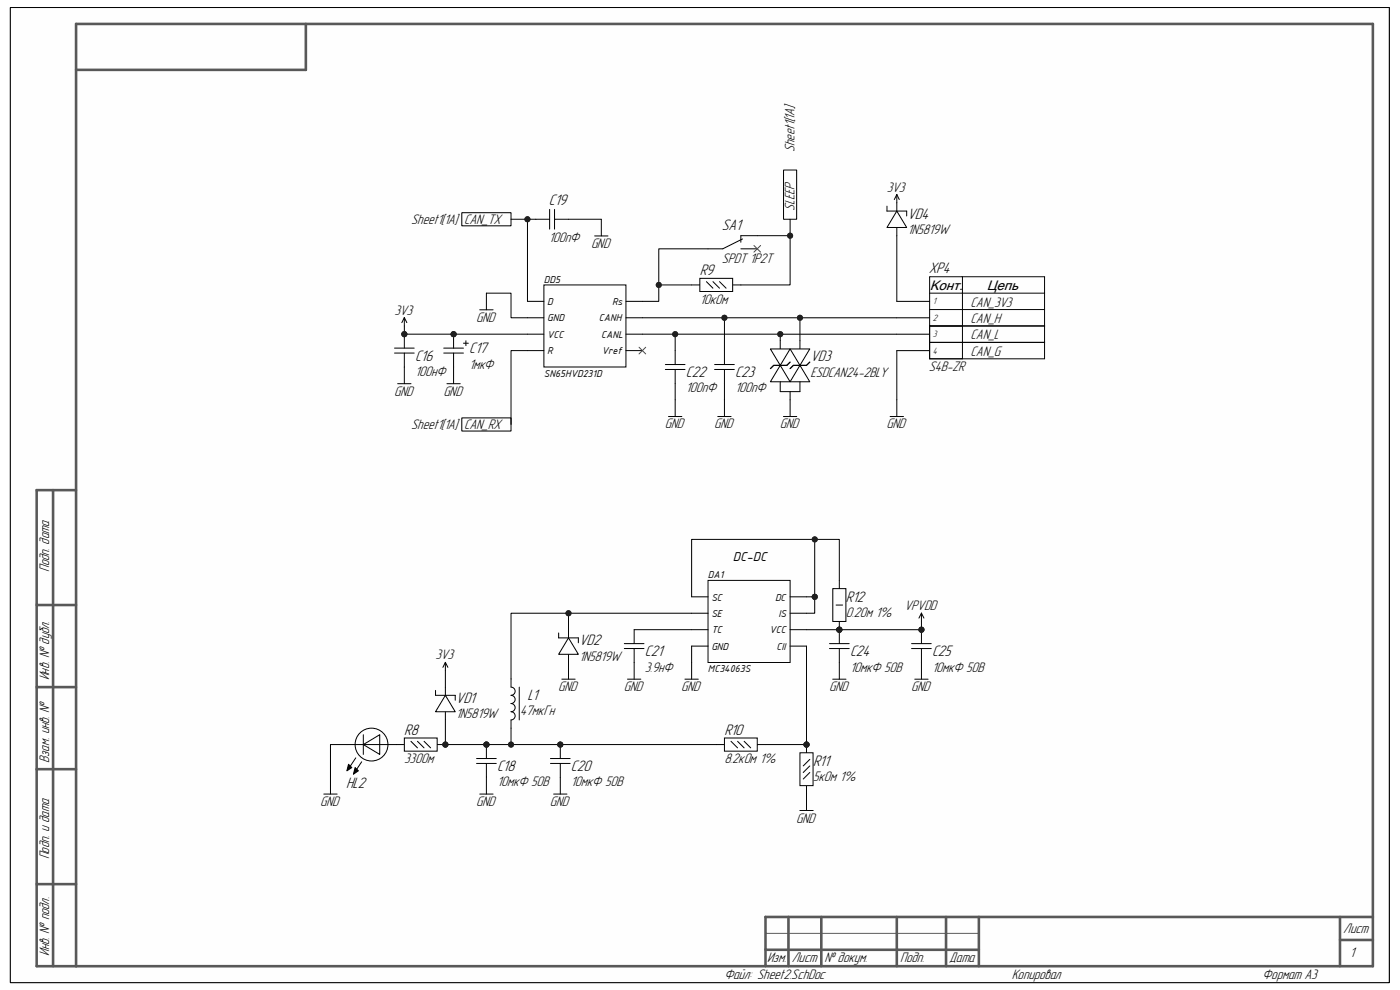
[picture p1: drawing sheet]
<svg xmlns="http://www.w3.org/2000/svg" width="297mm" height="210mm" viewBox="0 0 297 210" stroke-linecap="round" stroke-linejoin="round" font-family="sans-serif">
<path d="M2.2 1.6h292.5v206.8h-292.5z" fill-rule="evenodd" fill="#fefefe"/>
<path d="M2.2 1.6h292.5v206.8h-292.5z" fill="none" stroke="#000" stroke-width=".21"/>
<path d="M2.2 1.6h292.5v206.8h-292.5z" fill-rule="evenodd" fill="#fefefe"/>
<path d="M2.2 1.6h292.5v206.8h-292.5z" fill="none" stroke="#000" stroke-width=".21"/>
<g fill="none" stroke="#585858" stroke-width=".55">
<path d="M64.9 5.1v9.7h-48.8M7.8 104h8.3M7.8 104v101h283.5v-199.9h-275.2v199.9M11.3 104v101M7.8 128.3h8.3M7.8 145.8h8.3M7.8 163.2h8.3M7.8 187.6h8.3M167.3 194.5v10.5M174.2 194.5v10.5M190.3 194.5v10.5M200.7 194.5v10.5"/>
<path d="M207.7 194.5v10.5M284.3 194.5v10.5M284.3 199.4h7M291.3 194.5h-128.9v10.5M162.4 201.5h45.3"/>
</g>
<path d="M162.4 198h45.3" fill="none" stroke="#585858" stroke-width=".21"/>
<path d="M150.2 123.1h17.4v17.4h-17.4z" fill-rule="evenodd" fill="#fefefe"/>
<path d="M120.6 133.6v1.7M120.6 138.8v1.7M146.7 130.1h3.5M146.7 133.6h3.5M146.7 137.1h3.5M146.7 126.6h3.5M150.2 123.1h17.4v17.4h-17.4zM167.6 130.1h3.5M167.6 133.6h3.5M167.6 137.1h3.5M167.6 126.6h3.5" fill="none" stroke="#000" stroke-width=".21"/>
<path d="M120.6 135.3l2.1 3.5h-4.2z" fill="#fefefe"/>
<path d="M118.5 134.3v1h4.2v1.1M120.6 135.3l2.1 3.5h-4.2zM119.2 144.1h2.8M120.6 140.5v3.6" fill="none" stroke="#000" stroke-width=".21"/>
<path d="M115.4 60.4h17.4v17.5h-17.4z" fill-rule="evenodd" fill="#fefefe"/>
<g fill="none" stroke="#000" stroke-width=".21">
<path d="M111.9 67.4h3.5M111.9 70.9h3.5M111.9 74.4h3.5M111.9 63.9h3.5M115.4 60.4h17.4v17.5h-17.4zM132.8 67.4h3.5M132.8 70.9h3.5M132.8 74.4h3.5M132.8 63.9h3.5M141.2 78.4h4.1M141.2 77.3h4.1M143.2 74.4v2.9"/>
<path d="M143.2 78.4v2.9M151.6 78.4h4.2M151.6 77.3h4.2M153.7 74.4v2.9M153.7 78.4v2.9M169.7 72.3v1.7"/>
</g>
<path d="M167.6 74h4.2l-2.1 3.5z" fill="#fefefe"/>
<path d="M165.5 72.3v1.7M167.6 74h4.2l-2.1 3.5z" fill="none" stroke="#000" stroke-width=".21"/>
<path d="M163.4 74h4.2l-2.1 3.5z" fill="#fefefe"/>
<path d="M163.4 74h4.2l-2.1 3.5zM167.6 76.8l-.7 .7h-2.8l-.7 .7M171.8 76.8l-.7 .7h-2.8l-.7 .7" fill="none" stroke="#000" stroke-width=".21"/>
<path d="M165.5 77.5l2.1 3.5h-4.2z" fill="#fefefe"/>
<path d="M165.5 77.5l2.1 3.5h-4.2z" fill="none" stroke="#000" stroke-width=".21"/>
<path d="M169.7 77.5l2.1 3.5h-4.2z" fill="#fefefe"/>
<path d="M146.7 60.4h1.8M155.4 60.4h1.8M167.6 76.8l-.7 .7h-2.8l-.7 .7M169.7 77.5l2.1 3.5h-4.2zM171.8 76.8l-.7 .7h-2.8l-.7 .7M165.5 81v2.1h4.2v-2.1M167.6 83.1v1.7" fill="none" stroke="#000" stroke-width=".21"/>
<path d="M148.5 59h6.9v2.8h-6.9z" fill-rule="evenodd" fill="#fefefe"/>
<path d="M148.5 59h6.9v2.8h-6.9zM149.9 59.7l1.4 1.4M151.3 59.7l1.3 1.4M152.6 59.7l1.4 1.4M157.2 52.8h3.5M157.5 50.7l-4.2 2.1h-3.1M160.7 50h-3.5v1.4" fill="none" stroke="#000" stroke-width=".21"/>
<path d="M166.2 36.1h2.8v10.4h-2.8z" fill-rule="evenodd" fill="#fefefe"/>
<g fill="none" stroke="#000" stroke-width=".21">
<path d="M166.2 36.1h2.8v10.4h-2.8zM113.6 46.5h3M116.6 44.4v4.2M117.6 44.4v4.2M117.6 46.5h3M126.2 50.1h2.8M127.6 46.5v3.6M141.8 88.4h2.9M143.2 84.8v3.6M152.3 88.4h2.8M153.7 84.8v3.6M166.2 88.4h2.8"/>
<path d="M167.6 84.8v3.6"/>
</g>
<path d="M98 45.1h10.4v2.8h-10.4z" fill-rule="evenodd" fill="#fefefe"/>
<path d="M98 45.1h10.4v2.8h-10.4z" fill="none" stroke="#000" stroke-width=".21"/>
<circle cx="85.8" cy="70.9" r=".53" fill="#262626"/>
<circle cx="85.8" cy="70.9" r=".53" fill="none" stroke="#262626" stroke-width=".21"/>
<path d="M83.7 74.9h4.2M83.7 73.9h4.2M85.8 70.9v3M85.8 74.9v3" fill="none" stroke="#000" stroke-width=".21"/>
<circle cx="85.8" cy="70.9" r=".53" fill="#262626"/>
<circle cx="85.8" cy="70.9" r=".53" fill="none" stroke="#262626" stroke-width=".21"/>
<circle cx="96.2" cy="70.9" r=".53" fill="#262626"/>
<circle cx="96.2" cy="70.9" r=".53" fill="none" stroke="#262626" stroke-width=".21"/>
<path d="M94.1 73.9h4.2M94.1 74.9h4.2M96.2 70.9v3" fill="none" stroke="#000" stroke-width=".21"/>
<circle cx="96.2" cy="70.9" r=".53" fill="#262626"/>
<circle cx="96.2" cy="70.9" r=".53" fill="none" stroke="#262626" stroke-width=".21"/>
<path d="M85.8 67.4v1.7M85.8 77.9v3.5M85.8 67.4l-.5 1M85.8 67.4l.5 1M96.2 74.9v6.5M98.3 72.8h1.1M98.8 72.3v1M101.8 65.7h2.8M103.2 62.2v3.5M84.4 81.4h2.8M94.8 81.4h2.8" fill="none" stroke="#000" stroke-width=".21"/>
<path d="M98 88.7h10.4v2.7h-10.4z" fill-rule="evenodd" fill="#fefefe"/>
<g fill="none" stroke="#000" stroke-width=".21">
<path d="M197.2 58.7h24.4v10.5h-24.4zM204.2 58.7v10.5M190.3 63.9h6.9M190.3 67.4h6.9M190.3 70.9h6.9M190.3 74.4h6.9M197.2 69.2h24.4v3.4h-24.4zM197.2 72.6h24.4v3.5h-24.4zM197.2 69.2h7v6.9h-7zM197.2 62.2h24.4M197.2 65.7h24.4M98 88.7h10.4v2.7h-10.4z"/>
<path d="M188.8 88.4h2.9M190.3 84.8v3.6M132.4 137.6h4.2M132.4 136.5h4.2M134.5 133.6v2.9M134.5 137.6v6.5M195.5 130.1l-.5 1M195.5 130.1l.5 1M195.5 130.1v1.7M133.1 144.1h2.9M145.3 144.1h2.8M146.7 140.5v3.6"/>
</g>
<path d="M159.9 52.1l1.5 1.4M161.4 52.1l-1.5 1.4" fill="none" stroke="#4c4c4c" stroke-width=".21"/>
<circle cx="178.1" cy="133.6" r=".53" fill="#262626"/>
<circle cx="178.1" cy="133.6" r=".53" fill="none" stroke="#262626" stroke-width=".21"/>
<path d="M176 137.6h4.2M176 136.5h4.2M178.1 133.6v2.9M178.1 137.6v2.9" fill="none" stroke="#000" stroke-width=".21"/>
<circle cx="178.1" cy="133.6" r=".53" fill="#262626"/>
<circle cx="178.1" cy="133.6" r=".53" fill="none" stroke="#262626" stroke-width=".21"/>
<circle cx="195.5" cy="133.6" r=".53" fill="#262626"/>
<circle cx="195.5" cy="133.6" r=".53" fill="none" stroke="#262626" stroke-width=".21"/>
<path d="M193.4 137.6h4.2M193.4 136.5h4.2M195.5 133.6v2.9M195.5 137.6v2.9" fill="none" stroke="#000" stroke-width=".21"/>
<circle cx="195.5" cy="133.6" r=".53" fill="#262626"/>
<circle cx="195.5" cy="133.6" r=".53" fill="none" stroke="#262626" stroke-width=".21"/>
<circle cx="171.1" cy="158" r=".53" fill="#262626"/>
<circle cx="171.1" cy="158" r=".53" fill="none" stroke="#262626" stroke-width=".21"/>
<path d="M171.1 158v1.7M171.1 166.7v1.7" fill="none" stroke="#000" stroke-width=".21"/>
<circle cx="171.1" cy="158" r=".53" fill="#262626"/>
<circle cx="171.1" cy="158" r=".53" fill="none" stroke="#262626" stroke-width=".21"/>
<path d="M169.7 159.7h2.8v7h-2.8z" fill-rule="evenodd" fill="#fefefe"/>
<path d="M169.7 159.7h2.8v7h-2.8zM176.7 144.1h2.8M178.1 140.5v3.6M194.1 144.1h2.8M195.5 140.5v3.6M169.7 171.9h2.8M171.1 168.4v3.5M171.8 163.9l-1.4 1.4M171.8 162.5l-1.4 1.4M171.8 161.1l-1.4 1.4" fill="none" stroke="#000" stroke-width=".21"/>
<circle cx="178.1" cy="133.6" r=".53" fill="#262626"/>
<circle cx="178.1" cy="133.6" r=".53" fill="none" stroke="#262626" stroke-width=".21"/>
<path d="M178.1 131.8v1.8" fill="none" stroke="#000" stroke-width=".21"/>
<circle cx="178.1" cy="133.6" r=".53" fill="#262626"/>
<circle cx="178.1" cy="133.6" r=".53" fill="none" stroke="#262626" stroke-width=".21"/>
<path d="M178.1 123.1v1.8" fill="none" stroke="#000" stroke-width=".21"/>
<path d="M176.7 124.9h2.8v6.9h-2.8z" fill-rule="evenodd" fill="#fefefe"/>
<path d="M176.7 124.9h2.8v6.9h-2.8zM177.4 128.4h1.4M152 158h1.7M160.7 158h1.7" fill="none" stroke="#000" stroke-width=".21"/>
<path d="M153.7 156.6h7v2.7h-7z" fill-rule="evenodd" fill="#fefefe"/>
<path d="M153.7 156.6h7v2.7h-7zM155.1 157.3l1.4 1.3M156.5 157.3l1.4 1.3M157.9 157.3l1.4 1.3" fill="none" stroke="#000" stroke-width=".21"/>
<circle cx="103.2" cy="158" r=".53" fill="#262626"/>
<circle cx="103.2" cy="158" r=".53" fill="none" stroke="#262626" stroke-width=".21"/>
<path d="M103.2 158v2.9M101.1 162h4.2M101.1 160.9h4.2M103.2 162v2.9" fill="none" stroke="#000" stroke-width=".21"/>
<circle cx="103.2" cy="158" r=".53" fill="#262626"/>
<circle cx="103.2" cy="158" r=".53" fill="none" stroke="#262626" stroke-width=".21"/>
<circle cx="118.9" cy="158" r=".53" fill="#262626"/>
<circle cx="118.9" cy="158" r=".53" fill="none" stroke="#262626" stroke-width=".21"/>
<path d="M118.9 158v2.9M116.8 162h4.2M116.8 160.9h4.2M118.9 162v2.9" fill="none" stroke="#000" stroke-width=".21"/>
<circle cx="118.9" cy="158" r=".53" fill="#262626"/>
<circle cx="118.9" cy="158" r=".53" fill="none" stroke="#262626" stroke-width=".21"/>
<path d="M190.3 43v1.8M190.3 48.3v1.7M94.5 140.5l-.5 1.1M94.5 140.5l.5 1.1M94.5 140.5v1.8M108.4 144v1.8a.87 .87 0 0 1 .9 .8 .87 .87 0 0 1-.9 .9 .87 .87 0 0 1 .9 .9 .87 .87 0 0 1-.9 .8 .87 .87 0 0 1 .9 .9 .87 .87 0 0 1-.9 .9 .87 .87 0 0 1 .9 .9 .87 .87 0 0 1-.9 .8v1.8M110.2 145.8v6.9M101.8 168.5h2.8M103.2 164.9v3.6M117.4 168.5h2.9M118.9 164.9v3.6" fill="none" stroke="#000" stroke-width=".21"/>
<path d="M190.3 44.8l2.1 3.5h-4.2z" fill="#fefefe"/>
<path d="M188.2 43.7v1.1h4.2v1M190.3 44.8l2.1 3.5h-4.2zM190.3 41.3l-.6 1M190.3 41.3l.5 1M190.3 41.3v1.7M94.5 145.8v1.7M94.5 151v1.7" fill="none" stroke="#000" stroke-width=".21"/>
<path d="M94.5 147.5l2.1 3.5h-4.2z" fill="#fefefe"/>
<path d="M73.6 158h3.5M80.6 158h3.4M92.4 146.5v1h4.2v1M94.5 147.5l2.1 3.5h-4.2z" fill="none" stroke="#000" stroke-width=".21"/>
<path d="M135.6 73.7l1.4 1.4M137 73.7l-1.4 1.4" fill="none" stroke="#4c4c4c" stroke-width=".21"/>
<path d="M77.1 158l3.5-2.1v4.1z" fill="#fefefe"/>
<g fill="none" stroke="#000" stroke-width=".21">
<path d="M77.1 158l3.5-2.1v4.1zM77.1 158h3.5M77.1 155.9v4.1M73.9 162.1l.7 .7-1 .7zM75.3 162.8l.7 .7-1 .7zM75.5 160.8l-1.8 2.6M76.7 161.6l-1.7 2.6"/>
<circle cx="78.8" cy="158" r="3.5"/>
</g>
<path d="M73.9 162.1l.7 .7-1 .7zM75.3 162.8l.7 .7-1 .7z" fill="#000"/>
<circle cx="94.5" cy="158" r=".53" fill="#262626"/>
<circle cx="94.5" cy="158" r=".53" fill="none" stroke="#262626" stroke-width=".21"/>
<path d="M92.7 158h1.8" fill="none" stroke="#000" stroke-width=".21"/>
<circle cx="94.5" cy="158" r=".53" fill="#262626"/>
<circle cx="94.5" cy="158" r=".53" fill="none" stroke="#262626" stroke-width=".21"/>
<path d="M84 158h1.8" fill="none" stroke="#000" stroke-width=".21"/>
<path d="M85.8 156.6h6.9v2.7h-6.9z" fill-rule="evenodd" fill="#fefefe"/>
<path d="M136.3 70.9h6.9v3.5M85.8 156.6h6.9v2.7h-6.9zM87.2 157.3l1.4 1.3M88.6 157.3l1.4 1.3M90 157.3l1.4 1.3M68.7 168.5h2.8M70.1 164.9v3.6" fill="none" stroke="#000" stroke-width=".21"/>
<circle cx="143.2" cy="70.9" r=".53" fill="#262626"/>
<circle cx="143.2" cy="70.9" r=".53" fill="none" stroke="#262626" stroke-width=".21"/>
<path d="M136.3 67.4h17.4v7" fill="none" stroke="#000" stroke-width=".21"/>
<circle cx="153.7" cy="67.4" r=".53" fill="#262626"/>
<circle cx="153.7" cy="67.4" r=".53" fill="none" stroke="#262626" stroke-width=".21"/>
<path d="M143.2 70.9h22.3v1.4" fill="none" stroke="#000" stroke-width=".21"/>
<circle cx="143.2" cy="70.9" r=".53" fill="#262626"/>
<circle cx="143.2" cy="70.9" r=".53" fill="none" stroke="#262626" stroke-width=".21"/>
<circle cx="165.5" cy="70.9" r=".53" fill="#262626"/>
<circle cx="165.5" cy="70.9" r=".53" fill="none" stroke="#262626" stroke-width=".21"/>
<path d="M153.7 67.4h16v4.9" fill="none" stroke="#000" stroke-width=".21"/>
<circle cx="153.7" cy="67.4" r=".53" fill="#262626"/>
<circle cx="153.7" cy="67.4" r=".53" fill="none" stroke="#262626" stroke-width=".21"/>
<circle cx="169.7" cy="67.4" r=".53" fill="#262626"/>
<circle cx="169.7" cy="67.4" r=".53" fill="none" stroke="#262626" stroke-width=".21"/>
<path d="M146.7 60.4h-6.9v3.5h-3.5" fill="none" stroke="#000" stroke-width=".21"/>
<circle cx="139.8" cy="60.4" r=".53" fill="#262626"/>
<circle cx="139.8" cy="60.4" r=".53" fill="none" stroke="#262626" stroke-width=".21"/>
<path d="M150.2 52.8h-10.4v7.6" fill="none" stroke="#000" stroke-width=".21"/>
<circle cx="139.8" cy="60.4" r=".53" fill="#262626"/>
<circle cx="139.8" cy="60.4" r=".53" fill="none" stroke="#262626" stroke-width=".21"/>
<path d="M120.6 46.5h7M85.8 69.2v1.7h26.1M143.2 81.3v3.5M153.7 81.3v3.5" fill="none" stroke="#000" stroke-width=".21"/>
<circle cx="96.2" cy="70.9" r=".53" fill="#262626"/>
<circle cx="96.2" cy="70.9" r=".53" fill="none" stroke="#262626" stroke-width=".21"/>
<circle cx="85.8" cy="70.9" r=".53" fill="#262626"/>
<circle cx="85.8" cy="70.9" r=".53" fill="none" stroke="#262626" stroke-width=".21"/>
<path d="M103.2 62.2h5.2v5.2h3.5M111.9 74.4h-3.5v15.6M165.5 70.9h24.8" fill="none" stroke="#000" stroke-width=".21"/>
<circle cx="165.5" cy="70.9" r=".53" fill="#262626"/>
<circle cx="165.5" cy="70.9" r=".53" fill="none" stroke="#262626" stroke-width=".21"/>
<path d="M169.7 67.4h20.6" fill="none" stroke="#000" stroke-width=".21"/>
<circle cx="169.7" cy="67.4" r=".53" fill="#262626"/>
<circle cx="169.7" cy="67.4" r=".53" fill="none" stroke="#262626" stroke-width=".21"/>
<path d="M111.9 46.5v17.4M190.3 74.4v10.4" fill="none" stroke="#000" stroke-width=".21"/>
<circle cx="111.9" cy="46.5" r=".53" fill="#262626"/>
<circle cx="111.9" cy="46.5" r=".53" fill="none" stroke="#262626" stroke-width=".21"/>
<path d="M146.7 130.1h-26.1v3.5" fill="none" stroke="#000" stroke-width=".21"/>
<circle cx="120.6" cy="130.1" r=".53" fill="#262626"/>
<circle cx="120.6" cy="130.1" r=".53" fill="none" stroke="#262626" stroke-width=".21"/>
<path d="M134.5 133.6h12.2M146.7 137.1v3.4M171.1 126.6h1.7" fill="none" stroke="#000" stroke-width=".21"/>
<circle cx="172.8" cy="126.6" r=".53" fill="#262626"/>
<circle cx="172.8" cy="126.6" r=".53" fill="none" stroke="#262626" stroke-width=".21"/>
<path d="M195.5 131.8v1.8h-24.4" fill="none" stroke="#000" stroke-width=".21"/>
<circle cx="195.5" cy="133.6" r=".53" fill="#262626"/>
<circle cx="195.5" cy="133.6" r=".53" fill="none" stroke="#262626" stroke-width=".21"/>
<circle cx="178.1" cy="133.6" r=".53" fill="#262626"/>
<circle cx="178.1" cy="133.6" r=".53" fill="none" stroke="#262626" stroke-width=".21"/>
<path d="M172.8 126.6v3.5h-1.7" fill="none" stroke="#000" stroke-width=".21"/>
<circle cx="172.8" cy="126.6" r=".53" fill="#262626"/>
<circle cx="172.8" cy="126.6" r=".53" fill="none" stroke="#262626" stroke-width=".21"/>
<path d="M172.8 114.4v12.2" fill="none" stroke="#000" stroke-width=".21"/>
<circle cx="172.8" cy="126.6" r=".53" fill="#262626"/>
<circle cx="172.8" cy="126.6" r=".53" fill="none" stroke="#262626" stroke-width=".21"/>
<circle cx="172.8" cy="114.4" r=".53" fill="#262626"/>
<circle cx="172.8" cy="114.4" r=".53" fill="none" stroke="#262626" stroke-width=".21"/>
<path d="M120.6 130.1h-12.2v13.9" fill="none" stroke="#000" stroke-width=".21"/>
<circle cx="120.6" cy="130.1" r=".53" fill="#262626"/>
<circle cx="120.6" cy="130.1" r=".53" fill="none" stroke="#262626" stroke-width=".21"/>
<path d="M162.4 158h8.7" fill="none" stroke="#000" stroke-width=".21"/>
<circle cx="171.1" cy="158" r=".53" fill="#262626"/>
<circle cx="171.1" cy="158" r=".53" fill="none" stroke="#262626" stroke-width=".21"/>
<path d="M171.1 137.1v20.9" fill="none" stroke="#000" stroke-width=".21"/>
<circle cx="171.1" cy="158" r=".53" fill="#262626"/>
<circle cx="171.1" cy="158" r=".53" fill="none" stroke="#262626" stroke-width=".21"/>
<path d="M108.4 154.5v3.5" fill="none" stroke="#000" stroke-width=".21"/>
<circle cx="108.4" cy="158" r=".53" fill="#262626"/>
<circle cx="108.4" cy="158" r=".53" fill="none" stroke="#262626" stroke-width=".21"/>
<path d="M160.7 50h6.9M190.3 50v13.9" fill="none" stroke="#000" stroke-width=".21"/>
<circle cx="167.6" cy="50" r=".53" fill="#262626"/>
<circle cx="167.6" cy="50" r=".53" fill="none" stroke="#262626" stroke-width=".21"/>
<path d="M94.5 152.7v5.3h8.7" fill="none" stroke="#000" stroke-width=".21"/>
<circle cx="103.2" cy="158" r=".53" fill="#262626"/>
<circle cx="103.2" cy="158" r=".53" fill="none" stroke="#262626" stroke-width=".21"/>
<circle cx="94.5" cy="158" r=".53" fill="#262626"/>
<circle cx="94.5" cy="158" r=".53" fill="none" stroke="#262626" stroke-width=".21"/>
<path d="M94.5 142.3v3.5M103.2 158h48.8" fill="none" stroke="#000" stroke-width=".21"/>
<circle cx="103.2" cy="158" r=".53" fill="#262626"/>
<circle cx="103.2" cy="158" r=".53" fill="none" stroke="#262626" stroke-width=".21"/>
<circle cx="108.4" cy="158" r=".53" fill="#262626"/>
<circle cx="108.4" cy="158" r=".53" fill="none" stroke="#262626" stroke-width=".21"/>
<circle cx="118.9" cy="158" r=".53" fill="#262626"/>
<circle cx="118.9" cy="158" r=".53" fill="none" stroke="#262626" stroke-width=".21"/>
<path d="M178.1 123.1v-8.7h-31.4v12.2" fill="none" stroke="#000" stroke-width=".21"/>
<circle cx="172.8" cy="114.4" r=".53" fill="#262626"/>
<circle cx="172.8" cy="114.4" r=".53" fill="none" stroke="#262626" stroke-width=".21"/>
<path d="M108.4 46.5h5.2" fill="none" stroke="#000" stroke-width=".21"/>
<circle cx="111.9" cy="46.5" r=".53" fill="#262626"/>
<circle cx="111.9" cy="46.5" r=".53" fill="none" stroke="#262626" stroke-width=".21"/>
<path d="M167.6 46.5v13.9h-10.4" fill="none" stroke="#000" stroke-width=".21"/>
<circle cx="167.6" cy="50" r=".53" fill="#262626"/>
<circle cx="167.6" cy="50" r=".53" fill="none" stroke="#262626" stroke-width=".21"/>
<path d="M73.6 158h-3.5v6.9" fill="none" stroke="#000" stroke-width=".21"/>
<g font-size="3.4">
<text x="116.4" y="43.6">C19</text>
<text x="192.5" y="46.4">VD4</text>
<text x="153.2" y="48.8">SA1</text>
<text x="148.5" y="58.3">R9</text>
<text x="197.1" y="57.8">XP4</text>
<text x="88.1" y="76.5">C16</text>
<text x="99.5" y="74.9">C17</text>
<text x="172" y="76.7">VD3</text>
<text x="145.5" y="80">C22</text>
<text x="156" y="80">C23</text>
<text x="179.5" y="127.7">R12</text>
<text x="122.9" y="136.9">VD2</text>
<text x="136.8" y="139.2">C21</text>
<text x="180.3" y="139.2">C24</text>
<text x="197.7" y="139.2">C25</text>
<text x="96.7" y="149.1">VD1</text>
<text x="111.9" y="148.5">L1</text>
<text x="85.8" y="155.9">R8</text>
<text x="153.7" y="155.9">R10</text>
<text x="73.4" y="167.2">HL2</text>
<text x="105.5" y="163.6">C18</text>
<text x="121.1" y="163.6">C20</text>
<text x="172.5" y="162.5">R11</text>
</g>
<g font-size="3.1">
<text x="168.6" y="32.2" transform="rotate(-90 168.6 32.2)">Sheet1[1A]</text>
<text x="188.1" y="40.6">3V3</text>
<text x="87.2" y="47.5">Sheet1[1A]</text>
<text x="98.5" y="47.5">CAN_TX</text>
<text x="168.6" y="44.7" transform="rotate(-90 168.6 44.7)">SLEEP</text>
<text x="116.4" y="51.3">100пФ</text>
<text x="125.4" y="52.6">GND</text>
<text x="192.5" y="49.7">1N5819W</text>
<text x="153.2" y="55.9">SPDT 1P2T</text>
<text x="148.5" y="64.4">10кОм</text>
<text x="205.9" y="65">CAN_3V3</text>
<text x="83.7" y="66.8">3V3</text>
<text x="101" y="68.3">GND</text>
<text x="205.9" y="68.5">CAN_H</text>
<text x="205.9" y="72">CAN_L</text>
<text x="205.9" y="75.5">CAN_G</text>
<text x="83.6" y="83.9">GND</text>
<text x="88.1" y="79.8">100нФ</text>
<text x="94.1" y="83.9">GND</text>
<text x="99.5" y="78.2">1мкФ</text>
<text x="145.5" y="83.2">100пФ</text>
<text x="156" y="83.2">100пФ</text>
<text x="172" y="79.9">ESDCAN24-2BLY</text>
<text x="197.1" y="78.7">S4B-ZR</text>
<text x="87.2" y="91">Sheet1[1A]</text>
<text x="98.5" y="91">CAN_RX</text>
<text x="141.1" y="90.9">GND</text>
<text x="151.5" y="90.9">GND</text>
<text x="165.4" y="90.9">GND</text>
<text x="188.1" y="90.9">GND</text>
<text x="10.5" y="121.4" transform="rotate(-90 10.5 121.4)">Подп. дата</text>
<text x="179.5" y="130.9">0.2Ом 1%</text>
<text x="191.9" y="129.4">VPVDD</text>
<text x="92.4" y="139.9">3V3</text>
<text x="122.9" y="140.2">1N5819W</text>
<text x="136.8" y="142.5">3.9нФ</text>
<text x="180.3" y="142.5">10мкФ 50В</text>
<text x="197.7" y="142.5">10мкФ 50В</text>
<text x="10.5" y="144.4" transform="rotate(-90 10.5 144.4)">Инв. № дубл.</text>
<text x="118.4" y="146.6">GND</text>
<text x="132.4" y="146.6">GND</text>
<text x="144.5" y="146.6">GND</text>
<text x="175.9" y="146.6">GND</text>
<text x="193.3" y="146.6">GND</text>
<text x="96.7" y="152.4">1N5819W</text>
<text x="110.3" y="151.7">47мкГн</text>
<text x="10.5" y="161.8" transform="rotate(-90 10.5 161.8)">Взам. инв. №</text>
<text x="85.8" y="161.9">330Ом</text>
<text x="153.7" y="161.9">8.2кОм 1%</text>
<text x="105.5" y="166.8">10мкФ 50В</text>
<text x="121.1" y="166.8">10мкФ 50В</text>
<text x="172.5" y="165.8">5кОм 1%</text>
<text x="67.9" y="171">GND</text>
<text x="101" y="171">GND</text>
<text x="116.7" y="171">GND</text>
<text x="168.9" y="174.5">GND</text>
<text x="10.5" y="182.3" transform="rotate(-90 10.5 182.3)">Подп. и дата</text>
<text x="285" y="197.9">Лист</text>
<text x="10.5" y="202.9" transform="rotate(-90 10.5 202.9)">Инв. № подл.</text>
<text x="286.4" y="203.1">1</text>
<text x="153.7" y="207.6">Файл: Sheet2.SchDoc</text>
<text x="162.7" y="204.2">Изм.</text>
<text x="168" y="204.2">Лист № докум.</text>
<text x="191" y="204.2">Подп.</text>
<text x="201.4" y="204.2">Дата</text>
<text x="214.6" y="207.6">Копировал</text>
<text x="267.8" y="207.6">Формат А3</text>
</g>
<g font-size="3">
<text x="197.2" y="61.4">Конт.</text>
<text x="209.3" y="61.4">Цепь</text>
</g>
<text font-size="2.6" x="155.4" y="119.1">DC-DC</text>
<g font-size="2.1">
<text x="197.9" y="64.6">1</text>
<text x="197.9" y="68">2</text>
<text x="197.9" y="71.5">3</text>
<text x="197.9" y="75">4</text>
</g>
<g font-size="2">
<text x="115.4" y="60">DD5</text>
<text x="116.1" y="64.7">D</text>
<text x="129.8" y="64.7">Rs</text>
<text x="116.1" y="68.2">GND</text>
<text x="116.1" y="71.7">VCC</text>
<text x="127" y="68.2">CANH</text>
<text x="127.6" y="71.7">CANL</text>
<text x="116.1" y="75.2">R</text>
<text x="127.7" y="75.2">Vref</text>
<text x="115.4" y="79.9">SN65HVD231D</text>
<text x="150.2" y="122.7">DA1</text>
<text x="150.9" y="130.9">SE</text>
<text x="150.9" y="127.4">SC</text>
<text x="164.4" y="127.4">DC</text>
<text x="165.1" y="130.9">IS</text>
<text x="150.9" y="134.4">TC</text>
<text x="150.9" y="137.8">GND</text>
<text x="163.2" y="134.4">VCC</text>
<text x="164.8" y="137.8">CII</text>
<text x="150.2" y="142.6">MC34063S</text>
</g>
<text font-size=".3" fill="#585858" x="10.9" y="205.1">ALTIUM GOSTBOM2.0 KEV</text>
</svg>
